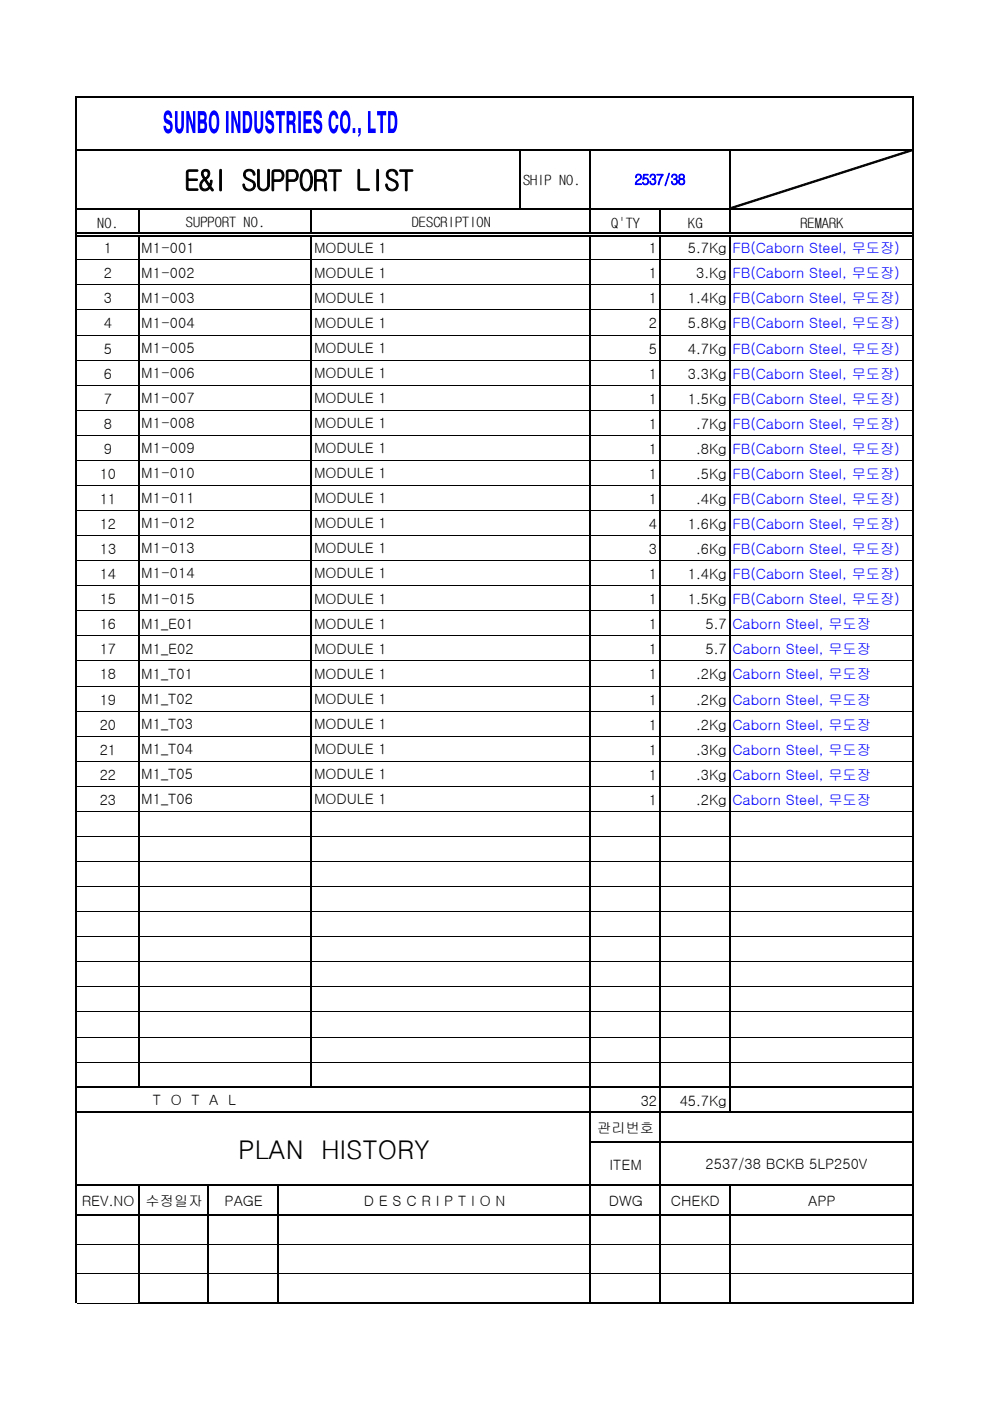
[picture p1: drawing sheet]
<svg xmlns="http://www.w3.org/2000/svg" width="210mm" height="297mm" viewBox="0 0 210 297" stroke-linecap="round" stroke-linejoin="round" font-family="sans-serif">
<g fill="none" stroke="#000" stroke-width=".21">
<path d="M16.3 55.1h12.9M29.5 55.1h36.4M66.2 55.1h58.8M125.3 55.1h14.5M140.1 55.1h14.4M154.8 55.1h38.7M16.3 60.4h12.9M16.3 65.7h12.9M16.3 71h12.9M16.3 76.4h12.9M29.5 60.4h36.4M29.5 65.7h36.4"/>
<path d="M29.5 71h36.4M29.5 76.4h36.4M66.2 60.4h58.8M66.2 65.7h58.8M66.2 71h58.8M66.2 76.4h58.8M125.3 60.4h14.5M125.3 65.7h14.5M125.3 71h14.5M125.3 76.4h14.5M140.1 60.4h14.4M140.1 65.7h14.4"/>
<path d="M140.1 71h14.4M140.1 76.4h14.4M154.8 60.4h38.7M154.8 65.7h38.7M154.8 71h38.7M154.8 76.4h38.7M16.3 81.7h12.9M16.3 87h12.9M16.3 92.3h12.9M16.3 97.6h12.9M29.5 81.7h36.4M29.5 87h36.4"/>
<path d="M29.5 92.3h36.4M29.5 97.6h36.4M66.2 81.7h58.8M66.2 87h58.8M66.2 92.3h58.8M66.2 97.6h58.8M125.3 81.7h14.5M125.3 87h14.5M125.3 92.3h14.5M125.3 97.6h14.5M140.1 81.7h14.4M140.1 87h14.4"/>
<path d="M140.1 92.3h14.4M140.1 97.6h14.4M154.8 81.7h38.7M154.8 87h38.7M154.8 92.3h38.7M154.8 97.6h38.7M16.3 102.9h12.9M16.3 108.2h12.9M16.3 113.6h12.9M16.3 118.9h12.9M29.5 102.9h36.4M29.5 108.2h36.4"/>
<path d="M29.5 113.6h36.4M29.5 118.9h36.4M66.2 102.9h58.8M66.2 108.2h58.8M66.2 113.6h58.8M66.2 118.9h58.8M125.3 102.9h14.5M125.3 108.2h14.5M125.3 113.6h14.5M125.3 118.9h14.5M140.1 102.9h14.4M140.1 108.2h14.4"/>
<path d="M140.1 113.6h14.4M140.1 118.9h14.4M154.8 102.9h38.7M154.8 108.2h38.7M154.8 113.6h38.7M154.8 118.9h38.7M16.3 124.2h12.9M16.3 129.5h12.9M16.3 134.8h12.9M29.5 124.2h36.4M29.5 129.5h36.4M29.5 134.8h36.4"/>
<path d="M66.2 124.2h58.8M66.2 129.5h58.8M66.2 134.8h58.8M125.3 124.2h14.5M125.3 129.5h14.5M125.3 134.8h14.5M140.1 124.2h14.4M140.1 129.5h14.4M140.1 134.8h14.4M154.8 124.2h38.7M154.8 129.5h38.7M154.8 134.8h38.7"/>
<path d="M16.3 140.1h12.9M16.3 145.5h12.9M16.3 150.8h12.9M16.3 156.1h12.9M29.5 140.1h36.4M29.5 145.5h36.4M29.5 150.8h36.4M29.5 156.1h36.4M66.2 140.1h58.8M66.2 145.5h58.8M66.2 150.8h58.8M66.2 156.1h58.8"/>
<path d="M125.3 140.1h14.5M125.3 145.5h14.5M125.3 150.8h14.5M125.3 156.1h14.5M140.1 140.1h14.4M140.1 145.5h14.4M140.1 150.8h14.4M140.1 156.1h14.4M154.8 140.1h38.7M154.8 145.5h38.7M154.8 150.8h38.7M154.8 156.1h38.7"/>
<path d="M16.3 161.4h12.9M16.3 166.7h12.9M16.3 172h12.9M16.3 177.3h12.9M29.5 161.4h36.4M29.5 166.7h36.4M29.5 172h36.4M29.5 177.3h36.4M66.2 161.4h58.8M66.2 166.7h58.8M66.2 172h58.8M66.2 177.3h58.8"/>
<path d="M125.3 161.4h14.5M125.3 166.7h14.5M125.3 172h14.5M125.3 177.3h14.5M140.1 161.4h14.4M140.1 166.7h14.4M140.1 172h14.4M140.1 177.3h14.4M154.8 161.4h38.7M154.8 166.7h38.7M154.8 172h38.7M154.8 177.3h38.7"/>
<path d="M16.3 182.7h12.9M16.3 188h12.9M16.3 193.3h12.9M16.3 198.6h12.9M29.5 182.7h36.4M29.5 188h36.4M29.5 193.3h36.4M29.5 198.6h36.4M66.2 182.7h58.8M66.2 188h58.8M66.2 193.3h58.8M66.2 198.6h58.8"/>
<path d="M125.3 182.7h14.5M125.3 188h14.5M125.3 193.3h14.5M125.3 198.6h14.5M140.1 182.7h14.4M140.1 188h14.4M140.1 193.3h14.4M140.1 198.6h14.4M154.8 182.7h38.7M154.8 188h38.7M154.8 193.3h38.7M154.8 198.6h38.7"/>
<path d="M16.3 203.9h12.9M16.3 209.2h12.9M16.3 214.6h12.9M16.3 219.9h12.9M29.5 203.9h36.4M29.5 209.2h36.4M29.5 214.6h36.4M29.5 219.9h36.4M66.2 203.9h58.8M66.2 209.2h58.8M66.2 214.6h58.8M66.2 219.9h58.8"/>
<path d="M125.3 203.9h14.5M125.3 209.2h14.5M125.3 214.6h14.5M125.3 219.9h14.5M140.1 203.9h14.4M140.1 209.2h14.4M140.1 214.6h14.4M140.1 219.9h14.4M154.8 203.9h38.7M154.8 209.2h38.7M154.8 214.6h38.7M154.8 219.9h38.7"/>
<path d="M16.3 225.2h12.9M29.5 225.2h36.4M66.2 225.2h58.8M125.3 225.2h14.5M140.1 225.2h14.4M154.8 225.2h38.7M16.3 263.8h12.9M16.3 270h12.9M16.3 276.3h12.9M29.5 263.8h14.5M29.5 270h14.5M44.3 263.8h14.5"/>
<path d="M44.3 270h14.5M59.1 263.8h65.9M59.1 270h65.9M125.3 263.8h14.5M125.3 270h14.5M140.1 263.8h14.4M140.1 270h14.4M154.8 263.8h38.7M154.8 270h38.7"/>
</g>
<g fill="none" stroke="#000" stroke-width=".29">
<path d="M16.2 20.4v255.9M16.3 20.6h177.5M16.3 31.8h177.5M110.3 31.9v12.5M125.1 31.9v17.4M154.7 31.9v17.4M193.6 20.7v255.7M16.3 44.2h177.5M16.3 49.5h177.2M16.3 50.1h177.2M29.4 44.4v4.9M29.4 50.2v180.4"/>
<path d="M66 44.4v4.9M66 50.2v180.4M125.1 50.2v226.2M139.9 44.4v4.9M139.9 50.2v226.2M154.7 50.2v185.7M16.3 230.5h177.5M16.3 235.8h177.5M16.3 251.3h177.5M16.3 257.6h177.5M29.4 251.5v24.9M44.2 251.5v24.9"/>
<path d="M58.9 251.5v24.9M125.3 242h68.5M154.7 251.5v24.9M29.5 276.2h164.3"/>
</g>
<path d="M154.7 44.1l38.4-12.3h.5v.1l-38.4 12.3h-.5z" fill-rule="evenodd" fill="#000" stroke="#000" stroke-width=".21"/>
<path d="M17.6 21.5h15.5v8.9h-15.5z" fill="#fff"/>
<path d="M75.9 27.2h.6a1.7 1.7 0 0 1-.6 1.8v-.4l.3-.4h-.3zM74.8 27.2h.5v1h-.5zM42.5 26.2v1.1h.2a.57 .57 0 0 0 .7-.5 .57 .57 0 0 0-.7-.6zM82.8 24.4v2.9h.4a2.42 2.42 0 0 0 .4-2.5 .56 .56 0 0 0-.8-.4zM61.3 24.4v1.1a.61 .61 0 0 0 .9-.5 .61 .61 0 0 0-.9-.6zM52 24.4v2.9h.4a2.15 2.15 0 0 0 .5-2.2l-.1-.3a.55 .55 0 0 0-.8-.4zM42.5 24.4v.9a.56 .56 0 0 0 .7-.1 .56 .56 0 0 0-.1-.8zM72.9 24.5a2.97 2.97 0 0 0 .2 2.8h.2a2.67 2.67 0 0 0 0-2.9zM45.1 24.5a3.1 3.1 0 0 0 .1 2.8h.3a2.69 2.69 0 0 0 .4-2.4l-.4-.5zM78 23.5h.6v3.8h1.1v.9h-1.7zM63.2 23.5h.6v4.7h-.6zM49 23.5h.6l.9 3v-3h.5v4.7h-.6l-.9-3.1v3.1h-.5zM47.9 23.5h.6v4.7h-.6zM39.5 23.5h.5l.9 3v-3h.5v4.7h-.5l-.9-3.1v3.1h-.5zM82.3 23.5a1.38 1.38 0 0 1 1.9 1.1 4.2 4.2 0 0 1-.7 3.6h-1.2zM79.9 23.5h2v1h-.7v3.7h-.6v-3.7h-.7zM64.3 23.5h1.8v1h-1.3v.8h1.2v.3v.6h-1.2v1.1h1.3v.9h-1.8zM60.8 23.5h.6a1.06 1.06 0 0 1 1 .3 1.06 1.06 0 0 1 .3 1.1l-.2 .9-.2 .2 .3 .5 .1 1.7h-.6v-1.5l-.2-.2-.2-.1h-.4v1.8h-.5zM58.5 23.5h1.9v1h-.7v3.7h-.5v-3.7h-.7zM51.5 23.5a1.4 1.4 0 0 1 1.9 1.1 4.1 4.1 0 0 1-.7 3.6h-1.2zM41.9 23.5h.6a1.19 1.19 0 0 1 1.2 .5 1.19 1.19 0 0 1 .1 1.3l-.1 .3a2.24 2.24 0 0 1-.4 2.6h-1.4zM53.9 23.5h.6v1a5.4 5.4 0 0 0 .2 2.8 .55 .55 0 0 0 .6-.7v-3.1h.5v1a6.3 6.3 0 0 1-.5 3.6 .98 .98 0 0 1-1-.1 .98 .98 0 0 1-.4-1zM37.1 23.5h.5v1a5.1 5.1 0 0 0 .3 2.8h.3l.2-.5v-3.3h.6v1a6.4 6.4 0 0 1-.5 3.6 .98 .98 0 0 1-1.1-.1 .98 .98 0 0 1-.3-1zM70.3 23.6a.94 .94 0 0 1 1.4 .9l.1 .6h-.6a.48 .48 0 0 0-.2-.6 .48 .48 0 0 0-.6 .2 3.2 3.2 0 0 0 .2 2.6 .64 .64 0 0 0 .6-.8h.6l-.3 1.1a.84 .84 0 0 1-.9 .7 .84 .84 0 0 1-.7-.9 4.5 4.5 0 0 1 .4-3.8zM72.7 23.6a.79 .79 0 0 1 1.3 .5 4.6 4.6 0 0 1-.3 4 .92 .92 0 0 1-1 .1 .92 .92 0 0 1-.5-.9 4.5 4.5 0 0 1 .5-3.7zM66.9 23.5a.89 .89 0 0 1 .9 .1 .89 .89 0 0 1 .4 .8l.1 .6h-.5a.47 .47 0 0 0-.3-.6 .47 .47 0 0 0-.6 .2 .47 .47 0 0 0 .3 .6 1.65 1.65 0 0 1 1.2 1.5 1.65 1.65 0 0 1-1 1.6 1.36 1.36 0 0 1-1-1.6h.5a.51 .51 0 0 0 .3 .7 .51 .51 0 0 0 .7-.4 .51 .51 0 0 0-.5-.6 1.71 1.71 0 0 1-.5-2.9zM56.7 23.5a.88 .88 0 0 1 1 .1 .88 .88 0 0 1 .3 .8l.1 .6h-.5a.47 .47 0 0 0-.3-.6 .47 .47 0 0 0-.6 .2 .47 .47 0 0 0 .3 .6 1.68 1.68 0 0 1 1.2 1.4 1.68 1.68 0 0 1-.8 1.7 1.25 1.25 0 0 1-1.2-1.6h.5a.51 .51 0 0 0 .3 .7 .51 .51 0 0 0 .7-.4 .51 .51 0 0 0-.4-.6 1.69 1.69 0 0 1-.6-2.9zM44.9 23.6a.82 .82 0 0 1 1.3 .5 4.5 4.5 0 0 1-.3 4 .8 .8 0 0 1-1.3-.5 4.6 4.6 0 0 1 .3-4zM35.2 23.5a.88 .88 0 0 1 .9 .1 .88 .88 0 0 1 .4 .8v.6h-.5a.47 .47 0 0 0-.2-.6 .47 .47 0 0 0-.6 .2 .47 .47 0 0 0 .2 .6 1.65 1.65 0 0 1 1.2 1.5 1.65 1.65 0 0 1-.9 1.6 1.35 1.35 0 0 1-1-1.6h.5a.51 .51 0 0 0 .3 .7 .51 .51 0 0 0 .7-.4 .51 .51 0 0 0-.5-.6 1.69 1.69 0 0 1-.5-2.9z" fill-rule="evenodd" fill="#00f"/>
<text font-size="6.1" x="39.2" y="40.4">E&amp;I SUPPORT LIST</text>
<text font-size="5.5" x="50.5" y="245.7">PLAN HISTORY</text>
<g font-size="3">
<text x="110.9" y="39.3">SHIP NO.</text>
<text x="20.6" y="48.3">NO.</text>
<text x="22" y="53.7">1</text>
<text x="30" y="53.5">M1-001</text>
<text x="39.4" y="48.1">SUPPORT NO.</text>
<text x="66.6" y="53.5">MODULE 1</text>
<text x="87.3" y="48.1">DESCRIPTION</text>
<text x="129.6" y="48.3">Q'TY</text>
<text x="137.6" y="53.7">1</text>
<text x="145.8" y="53.7">5.7Kg</text>
<text x="145.9" y="48.3">KG</text>
<text x="169.7" y="48.3">REMARK</text>
<text x="22" y="59">2</text>
<text x="30" y="58.9">M1-002</text>
<text x="66.6" y="58.9">MODULE 1</text>
<text x="137.6" y="59">1</text>
<text x="147.6" y="59">3.Kg</text>
<text x="22" y="64.3">3</text>
<text x="30" y="64.2">M1-003</text>
<text x="66.6" y="64.2">MODULE 1</text>
<text x="137.6" y="64.3">1</text>
<text x="145.8" y="64.3">1.4Kg</text>
<text x="22" y="69.6">4</text>
<text x="30" y="69.5">M1-004</text>
<text x="66.6" y="69.5">MODULE 1</text>
<text x="137.6" y="69.6">2</text>
<text x="145.8" y="69.6">5.8Kg</text>
<text x="22" y="75">5</text>
<text x="30" y="74.8">M1-005</text>
<text x="66.6" y="74.8">MODULE 1</text>
<text x="137.6" y="75">5</text>
<text x="145.8" y="75">4.7Kg</text>
<text x="22" y="80.3">6</text>
<text x="30" y="80.1">M1-006</text>
<text x="66.6" y="80.1">MODULE 1</text>
<text x="137.6" y="80.3">1</text>
<text x="145.8" y="80.3">3.3Kg</text>
<text x="22" y="85.6">7</text>
<text x="30" y="85.4">M1-007</text>
<text x="66.6" y="85.4">MODULE 1</text>
<text x="137.6" y="85.6">1</text>
<text x="145.8" y="85.6">1.5Kg</text>
<text x="22" y="90.9">8</text>
<text x="30" y="90.8">M1-008</text>
<text x="66.6" y="90.8">MODULE 1</text>
<text x="137.6" y="90.9">1</text>
<text x="147.6" y="90.9">.7Kg</text>
<text x="21.2" y="101.5">10</text>
<text x="22" y="96.2">9</text>
<text x="30" y="96.1">M1-009</text>
<text x="30" y="101.4">M1-010</text>
<text x="66.6" y="96.1">MODULE 1</text>
<text x="66.6" y="101.4">MODULE 1</text>
<text x="137.6" y="96.2">1</text>
<text x="137.6" y="101.5">1</text>
<text x="147.6" y="96.2">.8Kg</text>
<text x="147.6" y="101.5">.5Kg</text>
<text x="21.2" y="106.8">11</text>
<text x="30" y="106.7">M1-011</text>
<text x="66.6" y="106.7">MODULE 1</text>
<text x="137.6" y="106.8">1</text>
<text x="147.6" y="106.8">.4Kg</text>
<text x="21.2" y="112.2">12</text>
<text x="30" y="112">M1-012</text>
<text x="66.6" y="112">MODULE 1</text>
<text x="137.6" y="112.2">4</text>
<text x="145.8" y="112.2">1.6Kg</text>
<text x="21.2" y="117.5">13</text>
<text x="30" y="117.3">M1-013</text>
<text x="66.6" y="117.3">MODULE 1</text>
<text x="137.6" y="117.5">3</text>
<text x="147.6" y="117.5">.6Kg</text>
<text x="21.2" y="122.8">14</text>
<text x="30" y="122.6">M1-014</text>
<text x="66.6" y="122.6">MODULE 1</text>
<text x="137.6" y="122.8">1</text>
<text x="145.8" y="122.8">1.4Kg</text>
<text x="21.2" y="128.1">15</text>
<text x="30" y="128">M1-015</text>
<text x="66.6" y="128">MODULE 1</text>
<text x="137.6" y="128.1">1</text>
<text x="145.8" y="128.1">1.5Kg</text>
<text x="21.2" y="133.4">16</text>
<text x="30" y="133.3">M1_E01</text>
<text x="66.6" y="133.3">MODULE 1</text>
<text x="137.6" y="133.4">1</text>
<text x="149.6" y="133.4">5.7</text>
<text x="21.2" y="138.7">17</text>
<text x="30" y="138.6">M1_E02</text>
<text x="30" y="143.9">M1_T01</text>
<text x="66.6" y="138.6">MODULE 1</text>
<text x="66.6" y="143.9">MODULE 1</text>
<text x="137.6" y="138.7">1</text>
<text x="149.6" y="138.7">5.7</text>
<text x="21.2" y="144.1">18</text>
<text x="21.2" y="149.4">19</text>
<text x="30" y="149.2">M1_T02</text>
<text x="66.6" y="149.2">MODULE 1</text>
<text x="137.6" y="144.1">1</text>
<text x="137.6" y="149.4">1</text>
<text x="147.6" y="144.1">.2Kg</text>
<text x="147.6" y="149.4">.2Kg</text>
<text x="21.2" y="154.7">20</text>
<text x="30" y="154.5">M1_T03</text>
<text x="66.6" y="154.5">MODULE 1</text>
<text x="137.6" y="154.7">1</text>
<text x="147.6" y="154.7">.2Kg</text>
<text x="21.2" y="160">21</text>
<text x="30" y="159.9">M1_T04</text>
<text x="66.6" y="159.9">MODULE 1</text>
<text x="137.6" y="160">1</text>
<text x="147.6" y="160">.3Kg</text>
<text x="21.2" y="165.3">22</text>
<text x="30" y="165.2">M1_T05</text>
<text x="66.6" y="165.2">MODULE 1</text>
<text x="137.6" y="165.3">1</text>
<text x="147.6" y="165.3">.3Kg</text>
<text x="21.2" y="170.6">23</text>
<text x="30" y="170.5">M1_T06</text>
<text x="66.6" y="170.5">MODULE 1</text>
<text x="137.6" y="170.6">1</text>
<text x="147.6" y="170.6">.2Kg</text>
<text x="32.4" y="234.3">T O T A L</text>
<text x="135.8" y="234.4">32</text>
<text x="144.1" y="234.4">45.7Kg</text>
<text x="126.6" y="240.2">관리번호</text>
<text x="129.2" y="248">ITEM</text>
<text x="149.6" y="247.8">2537/38 BCKB 5LP250V</text>
<text x="17.3" y="255.7">REV.NO</text>
<text x="30.9" y="255.7">수정일자</text>
<text x="47.6" y="255.7">PAGE</text>
<text x="77.1" y="255.6">D E S C R I P T I O N</text>
<text x="129.1" y="255.7">DWG</text>
<text x="142.2" y="255.7">CHEKD</text>
<text x="171.4" y="255.7">APP</text>
</g>
<g font-size="3" fill="#00f">
<text x="134.6" y="39.1">2537/38</text>
<text x="155.3" y="53.7">FB(Caborn Steel, 무도장)</text>
<text x="155.3" y="59">FB(Caborn Steel, 무도장)</text>
<text x="155.3" y="64.3">FB(Caborn Steel, 무도장)</text>
<text x="155.3" y="69.6">FB(Caborn Steel, 무도장)</text>
<text x="155.3" y="75">FB(Caborn Steel, 무도장)</text>
<text x="155.3" y="80.3">FB(Caborn Steel, 무도장)</text>
<text x="155.3" y="85.6">FB(Caborn Steel, 무도장)</text>
<text x="155.3" y="90.9">FB(Caborn Steel, 무도장)</text>
<text x="155.3" y="96.2">FB(Caborn Steel, 무도장)</text>
<text x="155.3" y="101.5">FB(Caborn Steel, 무도장)</text>
<text x="155.3" y="106.8">FB(Caborn Steel, 무도장)</text>
<text x="155.3" y="112.2">FB(Caborn Steel, 무도장)</text>
<text x="155.3" y="117.5">FB(Caborn Steel, 무도장)</text>
<text x="155.3" y="122.8">FB(Caborn Steel, 무도장)</text>
<text x="155.3" y="128.1">FB(Caborn Steel, 무도장)</text>
<text x="155.3" y="133.4">Caborn Steel, 무도장</text>
<text x="155.3" y="138.7">Caborn Steel, 무도장</text>
<text x="155.3" y="144.1">Caborn Steel, 무도장</text>
<text x="155.3" y="149.4">Caborn Steel, 무도장</text>
<text x="155.3" y="154.7">Caborn Steel, 무도장</text>
<text x="155.3" y="160">Caborn Steel, 무도장</text>
<text x="155.3" y="165.3">Caborn Steel, 무도장</text>
<text x="155.3" y="170.6">Caborn Steel, 무도장</text>
</g>
</svg>
